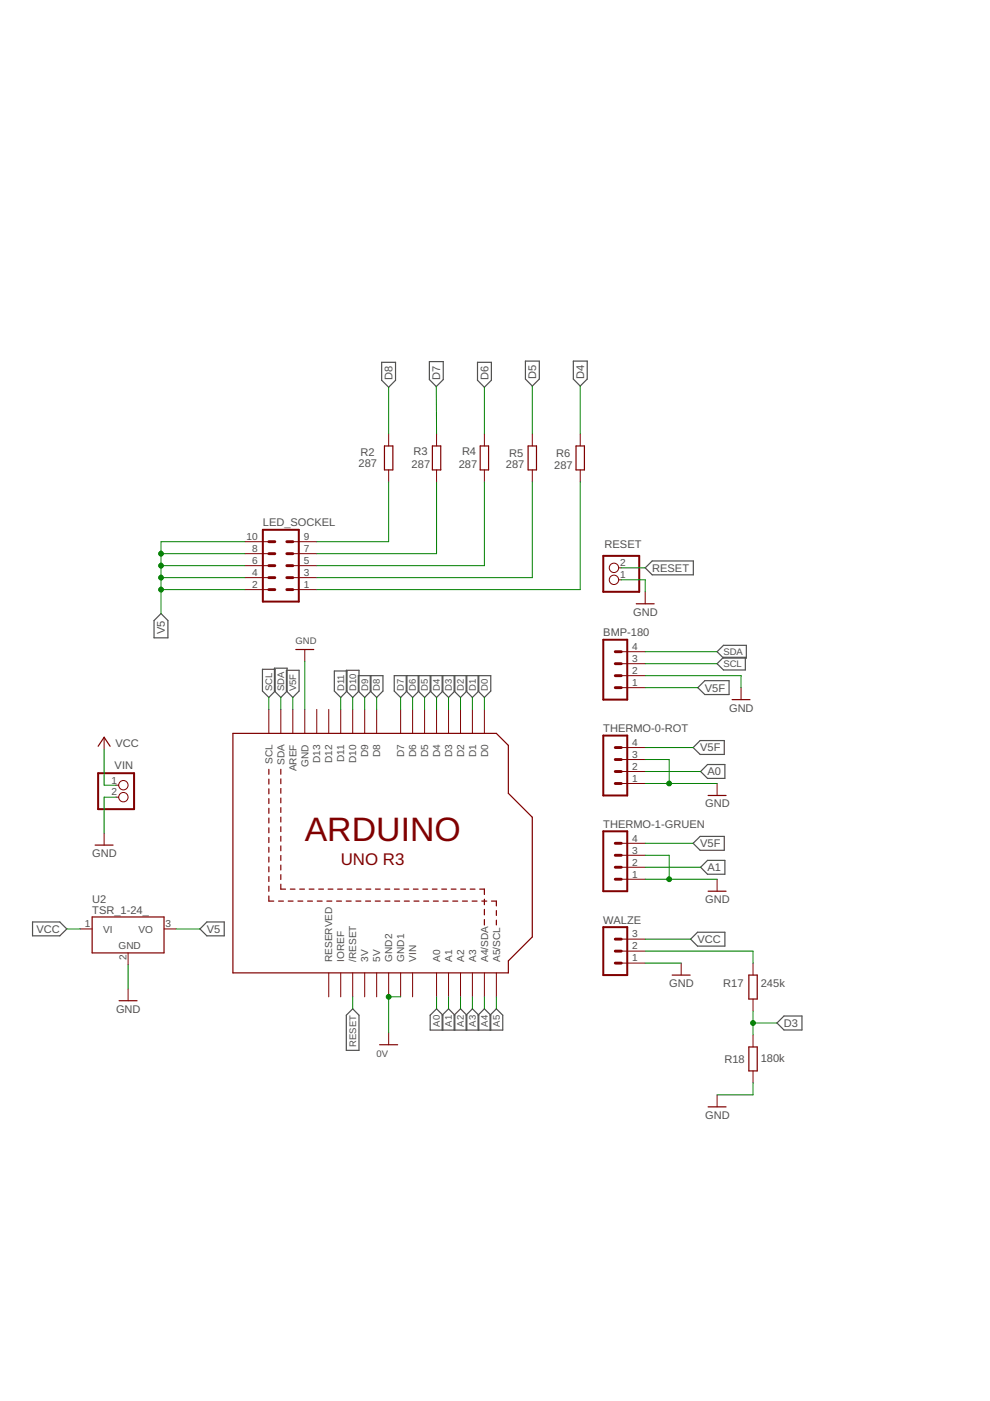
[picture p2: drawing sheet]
<svg xmlns="http://www.w3.org/2000/svg" width="210mm" height="297mm" viewBox="0 0 210 297" stroke-linecap="round" stroke-linejoin="round" font-family="sans-serif">
<g fill="none" stroke="#505050" stroke-width=".25">
<path d="M80.9 76.8h3v3.8l-1.5 1.5-1.5-1.5zM91 76.7h3v3.8l-1.5 1.5-1.5-1.5zM101.2 76.8h3v3.8l-1.5 1.5-1.5-1.5zM111.4 76.6h2.9v3.8l-1.4 1.5-1.5-1.5zM121.6 76.6h2.9v3.8l-1.5 1.5-1.4-1.5zM34.1 130.1l1.5 1.5v3.6h-2.9v-3.6zM136.8 120.4l1.5-1.5h8.7v3h-8.7zM152 138.2l1.4-1.4h4.8v2.7h-4.8zM55.6 141.9h2.7v4.6l-1.3 1.4-1.4-1.4zM58.2 141.7h2.7v4.8l-1.4 1.4-1.3-1.4zM60.7 142.1h2.7v4.4l-1.3 1.4-1.4-1.4zM70.9 142.3h2.7v4.2l-1.4 1.4-1.3-1.4z"/>
<path d="M73.4 142.1h2.7v4.4l-1.3 1.4-1.4-1.4zM78.5 143.3v3.2l1.4 1.4 1.3-1.4v-3.2h-5.2v3.2l1.3 1.4 1.4-1.4v-3.2M86.1 143.3v3.2l1.4 1.4 1.3-1.4v-3.2M86.3 143.3v3.2l-1.4 1.4-1.3-1.4v-3.2h20.5v3.2l-1.4 1.4-1.3-1.4v-3.2M88.7 143.3v3.2l1.3 1.4 1.4-1.4v-3.2M91.2 143.3v3.2l1.4 1.4 1.3-1.4v-3.2M93.7 143.3v3.2l1.4 1.4 1.3-1.4v-3.2M96.3 143.3v3.2l1.3 1.4 1.4-1.4v-3.2M98.8 143.3v3.2l1.4 1.4 1.3-1.4v-3.2M147 158.5l1.4-1.5h5.2v3h-5.2zM148 145.8l1.4-1.5h5.2v3h-5.2zM152 140.7l1.4-1.3h4.6v2.6h-4.6z"/>
<path d="M147 178.8l1.4-1.5h5.2v3h-5.2zM150 162.1h3.7v2.9h-3.7l-1.5-1.4zM6.9 195.5h5.8l1.5 1.5-1.5 1.4h-5.8zM43.9 195.5h3.6v2.9h-3.6l-1.5-1.4zM146.4 199.1l1.5-1.4h5.8v2.9h-5.8zM148.5 183.9l1.5-1.5h3.7v3h-3.7zM74.8 213.9l1.3 1.3v7.5h-2.7v-7.5zM93.7 218.4v-3.2l1.4-1.3 1.3 1.3v3.2M93.9 218.4v-3.2l-1.3-1.3-1.4 1.3v3.2h15.4v-3.2l-1.4-1.3-1.3 1.3v3.2M96.3 218.4v-3.2l1.3-1.3 1.4 1.3v3.2M98.8 218.4v-3.2l1.4-1.3 1.3 1.3v3.2M101.4 218.4v-3.2l1.3-1.3 1.4 1.3v3.2"/>
<path d="M164.7 216.9l1.5-1.5h3.8v3h-3.8z"/>
</g>
<g fill="none" stroke="#800000" stroke-width=".25">
<path d="M81.5 94.6h1.8v5h-1.8zM91.7 94.6h1.8v5h-1.8zM101.8 94.6h1.8v5h-1.8zM112 94.6h1.7v5h-1.7zM122.1 94.6h1.8v5h-1.8zM62.7 137.7h3.8M134.9 128h3.8M20.8 158.2l1.3-1.9 1.2 1.9M49.4 155.5h55.8l2.6 2.5v10.2l5.1 5.1v25.3l-5.1 5.1v2.6h-58.4zM155.2 148.3h3.8M20.2 179.2h3.8M57 163.1v1.1"/>
<path d="M57 165.2v1M57 167.2v1.1M57 169.3v1.1M57 171.4v1M57 173.4v1.1M57 175.5v1.1M57 177.6v1M57 179.6v1.1M59.5 163.1v1M59.5 165.1v1.1M59.5 167.2v1M59.5 169.2v1"/>
<path d="M59.5 171.2v1.1M59.5 173.2v1.1M59.5 175.3v1M59.5 177.3v1.1M59.5 179.3v1.1M150.1 168.7h3.8M19.5 194.4h15.3v7.6h-15.3zM57 181.7v1.1M57 183.8v1M57 185.8v1.1M57 187.9v1.1M57 190v1.1h1"/>
<path d="M59.1 191.1h1M59.5 181.4v1M59.5 183.4v1M59.5 185.4v1.1M59.5 187.5v1h1M61.1 191.1h1M61.6 188.5h.9M63.2 191.1h1M63.5 188.5h1.1M65.2 191.1h1.1M65.6 188.5h1M67.3 191.1h1"/>
<path d="M67.6 188.5h1M69.3 191.1h1.1M69.6 188.5h1M71.4 191.1h1M71.6 188.5h1M73.4 191.1h1.1M73.6 188.5h1M75.5 191.1h1M75.6 188.5h1M77.5 191.1h1.1M77.6 188.5h1M79.6 191.1h1"/>
<path d="M79.6 188.5h1M81.6 191.1h1.1M81.6 188.5h1M83.6 188.5h1M83.7 191.1h1M85.6 188.5h1.1M85.7 191.1h1.1M87.7 188.5h.9M87.8 191.1h1M89.7 188.5h1M89.8 191.1h1.1M91.7 188.5h1"/>
<path d="M91.9 191.1h1M93.7 188.5h1M93.9 191.1h1.1M95.7 188.5h1M96 191.1h1M97.7 188.5h1M98 191.1h1.1M99.7 188.5h1M100.1 191.1h1.1M101.7 188.5h1v1.2M102.2 191.1h1M102.7 190.6v1.2"/>
<path d="M102.7 192.8v1.2M102.7 195v1.1M104.2 191.1h1v1M105.2 193.1v1M105.2 195.1v1M150.1 189h3.8M25.3 212.2h3.8M142.5 206.7h3.8M158.8 206.7h1.7v5.1h-1.7zM80.5 221.5h3.8M150.1 234.7h3.8M158.8 222h1.7v5.1h-1.7z"/>
</g>
<g fill="none" stroke="#800000" stroke-width=".21">
<path d="M82.4 92v2.6M82.4 99.6v2.6M92.6 92v2.6M92.6 99.6v2.6M102.7 92v2.6M102.7 99.6v2.6M112.9 92v2.6M112.9 99.6v2.6M123 92v2.6M123 99.6v2.6M51.9 119.9h5.1M51.9 117.4h5.1"/>
<path d="M51.9 114.9h5.1M62.1 119.9h5.1M62.1 117.4h5.1M62.1 114.9h5.1M51.9 125h5.1M51.9 122.5h5.1M62.1 125h5.1M62.1 122.5h5.1M64.6 137.7v2.6M131.2 122.9h.5M131.2 120.4h.5M131.7 138.2h5.1"/>
<path d="M136.8 125.5v2.5M22.1 156.3v2.6M57 150.4v5.1M59.5 150.4v5.1M62.1 150.4v5.1M64.6 150.4v5.1M67.2 150.4v5.1M69.7 150.4v5.1M72.2 150.4v5.1M74.8 150.4v5.1M77.3 150.4v5.1M79.9 150.4v5.1"/>
<path d="M84.9 150.4v5.1M87.5 150.4v5.1M90 150.4v5.1M92.6 150.4v5.1M95.1 150.4v5.1M97.6 150.4v5.1M100.2 150.4v5.1M102.7 150.4v5.1M131.7 158.5h5.1M131.7 145.8h5.1M131.7 143.3h5.1M131.7 140.7h5.1"/>
<path d="M157.1 145.8v2.5M22.1 176.6v2.6M24.6 166.5h.6M24.6 169h.6M131.7 178.8h5.1M131.7 166.1h5.1M131.7 163.6h5.1M131.7 161h5.1M152 166.1v2.6M17 197h2.5M34.8 197h2.5M131.7 186.4h5.1"/>
<path d="M131.7 183.9h5.1M131.7 181.3h5.1M131.7 199.1h5.1M152 186.4v2.6M27.2 202v2.6M27.2 209.7v2.5M69.7 206.3v5M72.2 206.3v5M74.8 206.3v5M77.3 206.3v5M79.9 206.3v5M82.4 206.3v5"/>
<path d="M82.4 219v2.5M84.9 206.3v5M87.5 206.3v5M92.6 206.3v5M95.1 206.3v5M97.6 206.3v5M100.2 206.3v5M102.7 206.3v5M105.2 206.3v5M131.7 204.2h5.1M131.7 201.7h5.1M144.4 204.2v2.5"/>
<path d="M159.7 204.2v2.5M159.7 211.8v2.6M159.7 219.4v2.6M152 232.1v2.6M159.7 227.1v2.5"/>
<circle cx="130.2" cy="122.9" r=".99"/>
<circle cx="130.2" cy="120.4" r=".99"/>
<circle cx="26.2" cy="169" r=".99"/>
<circle cx="26.2" cy="166.5" r=".99"/>
</g>
<path d="M55.7 112.3h7.7v15.3h-7.7zM127.9 117.9h7.6v7.6h-7.6zM127.9 135.6h5.1v12.7h-5.1zM127.9 156h5.1v12.7h-5.1zM20.8 163.9h7.6v7.7h-7.6zM127.9 176.3h5.1v12.7h-5.1zM127.9 196.6h5.1v10.1h-5.1z" fill="none" stroke="#800000" stroke-width=".42"/>
<g fill="none" stroke="#800000" stroke-width=".61">
<path d="M57 119.9h1.3M57 114.9h1.3M57 117.4h1.3M60.8 119.9h1.3M60.8 114.9h1.3M60.8 117.4h1.3M57 122.5h1.3M57 125h1.3M60.8 122.5h1.3M60.8 125h1.3M130.5 138.2h1.2M130.5 158.5h1.2"/>
<path d="M130.5 140.7h1.2M130.5 143.3h1.2M130.5 145.8h1.2M130.5 178.8h1.2M130.5 161h1.2M130.5 163.6h1.2M130.5 166.1h1.2M130.5 181.3h1.2M130.5 183.9h1.2M130.5 186.4h1.2M130.5 199.1h1.2M130.5 201.7h1.2"/>
<path d="M130.5 204.2h1.2"/>
</g>
<g fill="none" stroke="#008000" stroke-width=".21">
<path d="M82.4 82.1v9.9M92.5 82l.1 10M102.7 82.1v9.9M112.9 81.9v10.1M123 81.9v10.1M34.1 117.4h17.8M34.1 119.9h17.8M51.9 114.9h-17.8v15.2M82.4 102.2v12.7h-15.2M92.6 102.2v15.2h-25.4M102.7 102.2v17.7h-35.5M112.9 102.2v20.3h-45.7"/>
<path d="M123 102.2v22.8h-55.8M34.1 122.5h17.8M34.1 125h17.8M131.7 122.9h5.1v2.6M131.7 120.4h5.1M136.8 138.2h15.2M22.1 158.9v7.6h2.5M57 147.9v2.5M59.5 147.9v2.5M62.1 147.9v2.5M64.6 140.3v10.1M72.2 147.9v2.5"/>
<path d="M74.8 147.9v2.5M77.3 147.9v2.5M79.9 147.9v2.5M84.9 147.9v2.5M87.5 147.9v2.5M90 147.9v2.5M92.6 147.9v2.5M95.1 147.9v2.5M97.6 147.9v2.5M100.2 147.9v2.5M102.7 147.9v2.5M136.8 143.3h20.3v2.5"/>
<path d="M136.8 140.7h15.2M136.8 145.8h11.2M136.8 158.5h10.2M24.6 169h-2.5v7.6M136.8 161h5.1v5.1M136.8 166.1h15.2M136.8 163.6h11.7M136.8 178.8h10.2M14.2 197h2.8M37.3 197h5.1M136.8 186.4h15.2M136.8 181.3h5.1v5.1"/>
<path d="M136.8 183.9h11.7M136.8 199.1h9.6M27.2 204.6v5.1M74.8 211.3v2.6M84.9 211.3h-2.5v7.7M92.6 211.3v2.6M95.1 211.3v2.6M97.6 211.3v2.6M100.2 211.3v2.6M102.7 211.3v2.6M105.2 211.3v2.6M136.8 204.2h7.6"/>
<path d="M136.8 201.7h22.9v2.5M159.7 214.4v5M159.7 216.9h5M159.7 229.6v2.5h-7.7"/>
</g>
<g fill="#008000" stroke="#008000" stroke-width=".21">
<circle cx="82.4" cy="211.3" r=".51"/>
<circle cx="141.9" cy="186.4" r=".51"/>
<circle cx="141.9" cy="166.1" r=".51"/>
<circle cx="159.7" cy="216.9" r=".51"/>
<circle cx="34.1" cy="117.4" r=".51"/>
<circle cx="34.1" cy="119.9" r=".51"/>
<circle cx="34.1" cy="122.5" r=".51"/>
<circle cx="34.1" cy="125" r=".51"/>
</g>
<text font-size="7.2" fill="#800000" x="64.6" y="178.3">ARDUINO</text>
<text font-size="3.6" fill="#800000" x="72.2" y="183.4">UNO R3</text>
<g font-size="2.3" fill="#505050">
<text x="83.2" y="80.6" transform="rotate(-90 83.2 80.6)">D8</text>
<text x="93.3" y="80.5" transform="rotate(-90 93.3 80.5)">D7</text>
<text x="103.5" y="80.6" transform="rotate(-90 103.5 80.6)">D6</text>
<text x="113.7" y="80.4" transform="rotate(-90 113.7 80.4)">D5</text>
<text x="123.9" y="80.4" transform="rotate(-90 123.9 80.4)">D4</text>
<text x="76" y="99">287</text>
<text x="76.5" y="96.6">R2</text>
<text x="87.3" y="99.1">287</text>
<text x="87.7" y="96.4">R3</text>
<text x="97.3" y="99.2">287</text>
<text x="98" y="96.5">R4</text>
<text x="107.3" y="99.3">287</text>
<text x="108" y="96.9">R5</text>
<text x="117.5" y="99.4">287</text>
<text x="118" y="96.9">R6</text>
<text x="55.7" y="111.6">LED_SOCKEL</text>
<text x="128.2" y="116.3">RESET</text>
<text x="138.3" y="121.2">RESET</text>
<text x="134.3" y="130.6">GND</text>
<text x="35" y="134.4" transform="rotate(-90 35 134.4)">V5</text>
<text x="127.9" y="134.9">BMP-180</text>
<text x="149.4" y="146.6">V5F</text>
<text x="127.9" y="155.2">THERMO-0-ROT</text>
<text x="154.6" y="150.9">GND</text>
<text x="24.5" y="158.4">VCC</text>
<text x="148.4" y="159.3">V5F</text>
<text x="24.3" y="163.1">VIN</text>
<text x="150" y="164.4">A0</text>
<text x="149.5" y="171.2">GND</text>
<text x="127.9" y="175.5">THERMO-1-GRUEN</text>
<text x="148.4" y="179.6">V5F</text>
<text x="19.5" y="181.7">GND</text>
<text x="150" y="184.7">A1</text>
<text x="19.5" y="191.5">U2</text>
<text x="149.5" y="191.5">GND</text>
<text x="7.7" y="197.8">VCC</text>
<text x="19.5" y="193.8">TSR_1-24_</text>
<text x="43.9" y="197.8">V5</text>
<text x="127.9" y="195.8">WALZE</text>
<text x="147.9" y="200">VCC</text>
<text x="141.9" y="209.3">GND</text>
<text x="153.4" y="209.3">R17</text>
<text x="161.3" y="209.2">245k</text>
<text x="24.6" y="214.7">GND</text>
<text x="166.2" y="217.7">D3</text>
<text x="153.6" y="225.3">R18</text>
<text x="161.3" y="225.2">180k</text>
<text x="149.5" y="237.2">GND</text>
</g>
<g font-size="2.1" fill="#505050">
<text x="52.3" y="114.5">10</text>
<text x="53.5" y="119.6">6</text>
<text x="53.5" y="117">8</text>
<text x="64.4" y="119.6">5</text>
<text x="64.4" y="117">7</text>
<text x="64.4" y="114.5">9</text>
<text x="53.5" y="124.7">2</text>
<text x="53.5" y="122.1">4</text>
<text x="64.4" y="124.7">1</text>
<text x="64.4" y="122.1">3</text>
<text x="131.5" y="122.6">1</text>
<text x="131.5" y="120">2</text>
<text x="134.1" y="137.8">4</text>
<text x="134.1" y="142.9">2</text>
<text x="134.1" y="140.4">3</text>
<text x="134.1" y="145.4">1</text>
<text x="57.8" y="162" transform="rotate(-90 57.8 162)">SCL</text>
<text x="67.9" y="161.7" transform="rotate(-90 67.9 161.7)">D13</text>
<text x="70.5" y="161.7" transform="rotate(-90 70.5 161.7)">D12</text>
<text x="73" y="161.6" transform="rotate(-90 73 161.6)">D11</text>
<text x="75.5" y="161.7" transform="rotate(-90 75.5 161.7)">D10</text>
<text x="78.1" y="160.6" transform="rotate(-90 78.1 160.6)">D9</text>
<text x="80.6" y="160.6" transform="rotate(-90 80.6 160.6)">D8</text>
<text x="85.7" y="160.6" transform="rotate(-90 85.7 160.6)">D7</text>
<text x="88.2" y="160.6" transform="rotate(-90 88.2 160.6)">D6</text>
<text x="90.8" y="160.6" transform="rotate(-90 90.8 160.6)">D5</text>
<text x="93.3" y="160.6" transform="rotate(-90 93.3 160.6)">D4</text>
<text x="95.9" y="160.6" transform="rotate(-90 95.9 160.6)">D3</text>
<text x="98.4" y="160.6" transform="rotate(-90 98.4 160.6)">D2</text>
<text x="100.9" y="160.6" transform="rotate(-90 100.9 160.6)">D1</text>
<text x="103.5" y="160.6" transform="rotate(-90 103.5 160.6)">D0</text>
<text x="134.1" y="160.7">3</text>
<text x="134.1" y="158.1">4</text>
<text x="23.6" y="166.1">1</text>
<text x="60.3" y="162.2" transform="rotate(-90 60.3 162.2)">SDA</text>
<text x="62.8" y="163.5" transform="rotate(-90 62.8 163.5)">AREF</text>
<text x="65.4" y="162.6" transform="rotate(-90 65.4 162.6)">GND</text>
<text x="134.1" y="165.8">1</text>
<text x="134.1" y="163.2">2</text>
<text x="23.6" y="168.7">2</text>
<text x="134.1" y="178.4">4</text>
<text x="134.1" y="183.5">2</text>
<text x="134.1" y="181">3</text>
<text x="134.1" y="186.1">1</text>
<text x="18" y="196.6">1</text>
<text x="21.9" y="197.7">VI</text>
<text x="29.3" y="197.7">VO</text>
<text x="35.1" y="196.6">3</text>
<text x="25.1" y="201.3">GND</text>
<text x="26.8" y="203.6" transform="rotate(-90 26.8 203.6)">2</text>
<text x="70.5" y="203.9" transform="rotate(-90 70.5 203.9)">RESERVED</text>
<text x="73" y="203.9" transform="rotate(-90 73 203.9)">IOREF</text>
<text x="75.5" y="203.9" transform="rotate(-90 75.5 203.9)">/RESET</text>
<text x="78.1" y="203.9" transform="rotate(-90 78.1 203.9)">3V</text>
<text x="80.6" y="203.9" transform="rotate(-90 80.6 203.9)">5V</text>
<text x="83.2" y="203.9" transform="rotate(-90 83.2 203.9)">GND2</text>
<text x="85.7" y="203.9" transform="rotate(-90 85.7 203.9)">GND1</text>
<text x="88.2" y="203.9" transform="rotate(-90 88.2 203.9)">VIN</text>
<text x="93.3" y="203.9" transform="rotate(-90 93.3 203.9)">A0</text>
<text x="95.9" y="203.9" transform="rotate(-90 95.9 203.9)">A1</text>
<text x="98.4" y="203.9" transform="rotate(-90 98.4 203.9)">A2</text>
<text x="100.9" y="203.9" transform="rotate(-90 100.9 203.9)">A3</text>
<text x="103.5" y="203.9" transform="rotate(-90 103.5 203.9)">A4/SDA</text>
<text x="106" y="203.9" transform="rotate(-90 106 203.9)">A5/SCL</text>
<text x="134.1" y="203.8">1</text>
<text x="134.1" y="201.3">2</text>
<text x="134.1" y="198.8">3</text>
</g>
<g font-size="2" fill="#505050">
<text x="62.7" y="136.6">GND</text>
<text x="153.4" y="138.9">SDA</text>
<text x="153.4" y="141.4">SCL</text>
<text x="57.7" y="146.5" transform="rotate(-90 57.7 146.5)">SCL</text>
<text x="60.2" y="146.5" transform="rotate(-90 60.2 146.5)">SDA</text>
<text x="62.8" y="146.5" transform="rotate(-90 62.8 146.5)">V5F</text>
<text x="72.9" y="146.5" transform="rotate(-90 72.9 146.5)">D11</text>
<text x="75.5" y="146.5" transform="rotate(-90 75.5 146.5)">D10</text>
<text x="78" y="146.5" transform="rotate(-90 78 146.5)">D9</text>
<text x="80.6" y="146.5" transform="rotate(-90 80.6 146.5)">D8</text>
<text x="85.6" y="146.5" transform="rotate(-90 85.6 146.5)">D7</text>
<text x="88.2" y="146.5" transform="rotate(-90 88.2 146.5)">D6</text>
<text x="90.7" y="146.5" transform="rotate(-90 90.7 146.5)">D5</text>
<text x="93.3" y="146.5" transform="rotate(-90 93.3 146.5)">D4</text>
<text x="95.8" y="146.5" transform="rotate(-90 95.8 146.5)">D3</text>
<text x="98.3" y="146.5" transform="rotate(-90 98.3 146.5)">D2</text>
<text x="100.9" y="146.5" transform="rotate(-90 100.9 146.5)">D1</text>
<text x="103.4" y="146.5" transform="rotate(-90 103.4 146.5)">D0</text>
<text x="75.5" y="222" transform="rotate(-90 75.5 222)">RESET</text>
<text x="93.3" y="217.7" transform="rotate(-90 93.3 217.7)">A0</text>
<text x="95.8" y="217.7" transform="rotate(-90 95.8 217.7)">A1</text>
<text x="98.3" y="217.7" transform="rotate(-90 98.3 217.7)">A2</text>
<text x="100.9" y="217.7" transform="rotate(-90 100.9 217.7)">A3</text>
<text x="103.4" y="217.7" transform="rotate(-90 103.4 217.7)">A4</text>
<text x="106" y="217.7" transform="rotate(-90 106 217.7)">A5</text>
<text x="79.9" y="224.1">0V</text>
</g>
</svg>
